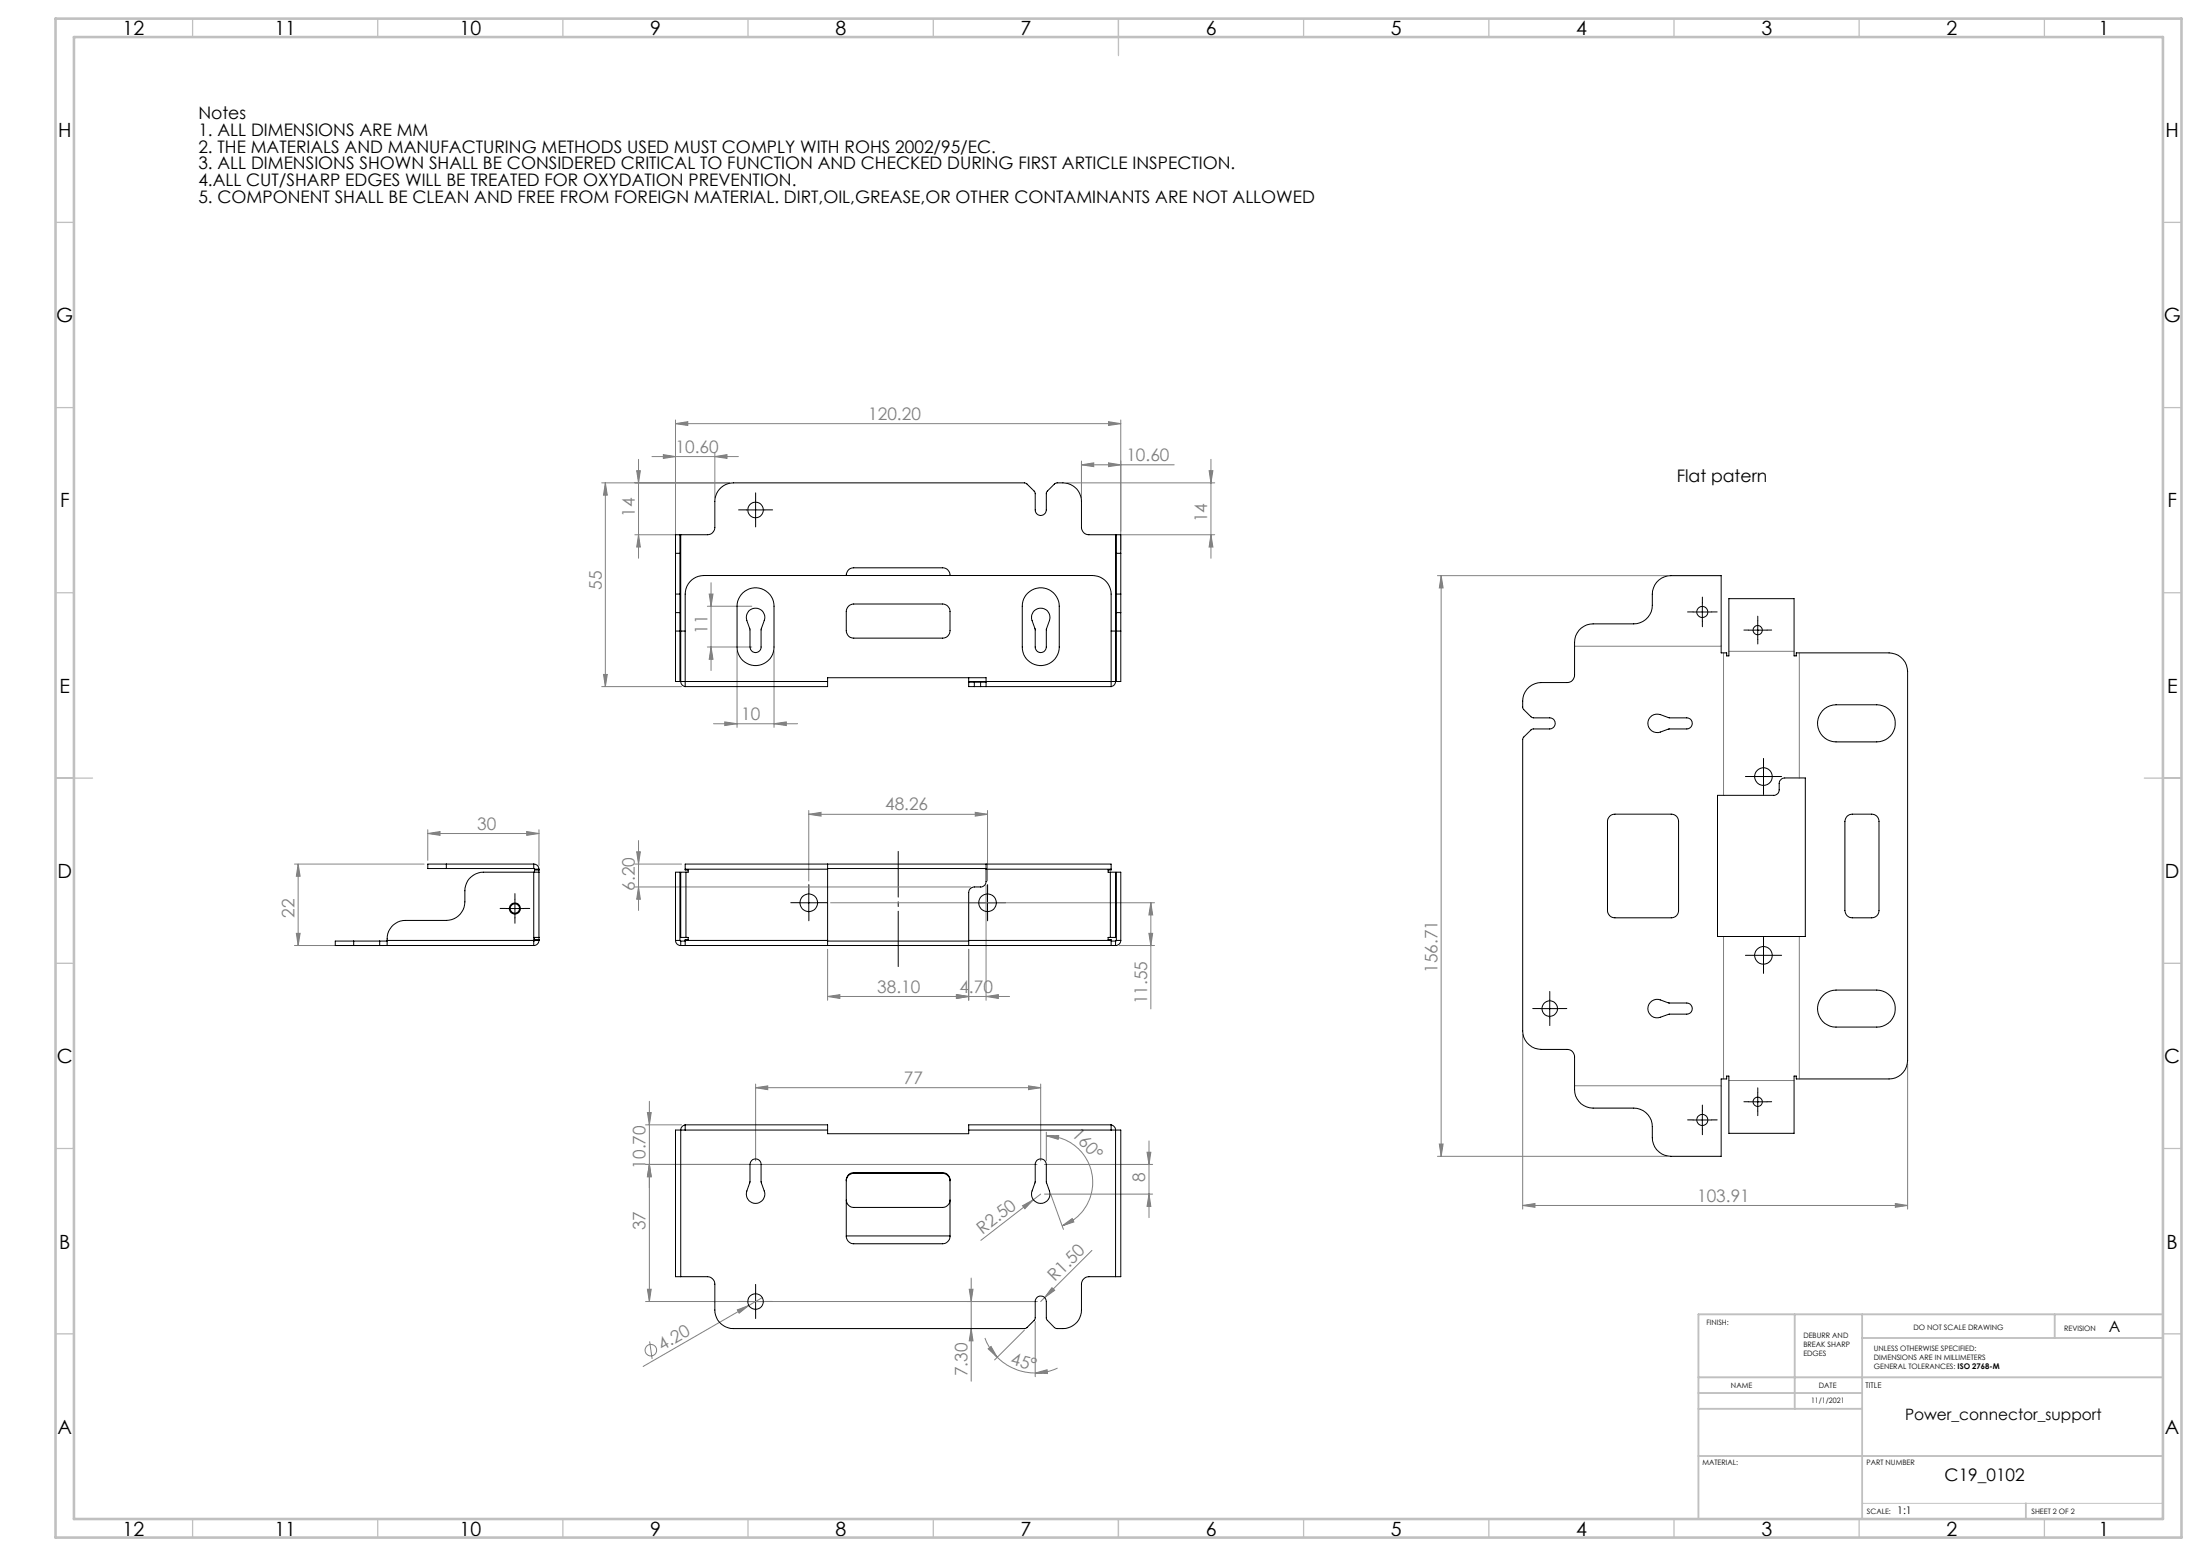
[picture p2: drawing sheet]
<svg xmlns="http://www.w3.org/2000/svg" width="594mm" height="420mm" viewBox="0 0 594 420" stroke-linecap="round" stroke-linejoin="round" font-family="sans-serif">
<g fill="none" stroke="#808080" stroke-width=".27">
<path d="M182.4 114.4l3.3-.6v1zM182.4 113.4v35M182.4 114.4h120.2M299.3 113.8l3.3 .6-3.3 .4zM302.6 113.4v35M162.5 130.3h34.5M163.4 130.3v55M163.4 130.3l.6 3.3h-1.1zM171.9 127.1h1l-.5 3.2zM172.4 124v26.7M176 123.2h23.4M179.1 122.7l3.3 .5-3.3 .5z"/>
<path d="M193 123.2l3.3-.5v1zM193 122.2v12.2M288 130.3h40M292 125.5l3.3-.6v1.1zM292 124.4v10M292 125.5h25M299.3 124.9l3.3 .6-3.3 .5zM326.5 127.1h1l-.5 3.2zM327 124v26.7M171.4 144.3h11.2M172.4 144.3l.5 3.4h-1zM192 157.3v23.7"/>
<path d="M302.4 144.3h25.6M327 144.3l.5 3.4h-1zM388.1 155.4h62M389.1 155.4l.5 3.3h-1zM389.1 155.4v156.7M191 174.6h12M191 163.6h12M191.5 160.4h1l-.5 3.2zM192 174.6l.5 3.4h-1zM199 175.7v20.6M209 175.7v20.6M425.1 174.4h39.6"/>
<path d="M465.3 176.2v38.5M466.8 175.8h17.6M485.8 176.2v33.8M162.5 185.3h21.5M162.9 182.1h1.1l-.6 3.2zM192.7 195.4h22.6M195.7 194.9l3.3 .5-3.3 .4zM209 195.4l3.3-.5v.9zM218.4 219.8l3.3-.5v1zM218.4 218.8v19M218.4 219.8h48.2M263.3 219.3l3.3 .5-3.3 .5z"/>
<path d="M266.6 218.8v19M79.5 233.2h35M80.5 233.2l.5 3.3h-1zM80.5 233.2v22M115.5 225l3.3-.5v1zM115.5 224v8.2M115.5 225h30M142.2 224.5l3.3 .5-3.3 .5zM145.5 224v9.6M171.4 239.4h90.6M171.4 233.2h12.6M171.9 229.9h1l-.5 3.3z"/>
<path d="M172.4 226.9v18.9M172.4 239.4l.5 3.3h-1zM266.2 238.9v31.1M79.5 255.2h24M80 251.9h1l-.5 3.3zM223.4 256.2v13.8M224.3 243.7h87.4M261.5 256.2v13.8M302.2 255.2h9.5M310.2 251.9h1l-.5 3.3zM310.7 243.7l.5 3.3h-1zM310.7 243.7v28.6"/>
<path d="M465.3 252.8v38.4M485.8 252.8v38.4M223.4 269l3.4-.5v1zM223.4 269h49.2M258.2 268.5l3.3 .5-3.3 .5zM266.2 269l3.4-.5v1zM411.1 279.2v47.2M175.3 297.3v54M204 293.6l3.3-.5v1zM204 292.6v20.7M204 293.6h77M277.7 293.1l3.3 .5-3.3 .5z"/>
<path d="M281 292.6v20.7M425.1 293.1h39.6M466.8 291.7h17.6M515.1 287.2v39.2M174.3 314.3h105.7M174.3 303.6h9.7M174.8 300.3h1l-.5 3.3zM175.3 314.3l.5 3.3h-1zM282 314.3h29.2M282.5 305.6v7.7M282.5 306.6l3.4-.1-.2 1zM282.5 306.6a12.5 12.5 0 0 1 12.3 10.3 12.5 12.5 0 0 1-8 14"/>
<path d="M309.7 311h1l-.5 3.3zM310.2 308v20.7M388.1 312.1h62M388.6 308.8h1l-.5 3.3zM276.1 325.5l2.9-1.7-2.3 2.5zM279 323.8l-14.2 11M281 322.3l-2 1.5M282 322.3h29.2M283.7 322.4l3.4 9.4M286.8 330.9l2.7-2 .4 .9zM294.8 337.5l-13.8 13.8M310.2 322.3l.5 3.3h-1z"/>
<path d="M411.1 325.4l3.3-.5v1zM411.1 325.4h104M511.7 324.9l3.4 .5-3.4 .5zM174.3 351.3h105.7M174.8 348h1l-.5 3.3zM199.1 353.6l3.1-1.2-2.6 2.1zM202.2 352.4l-28.6 16.4M205.8 350.3l-3.6 2.1M261.7 348h1l-.5 3.3zM262.2 358.6l.5 3.3h-1zM262.2 345v27.8M276.6 359l-8.1 8.1"/>
<path d="M279.5 356.7v14.9M284 347.6l.8 .7-2.8 2zM175.4 362.1l.7 4.7M265.9 361.2l1.3 2.5 2 2.6M266.8 364.1l.8-.7 1.6 2.9zM269.2 366.3a14.8 14.8 0 0 0 10.3 4.3M279.5 370.6l3.2-.9 .1 1.1zM285.5 369.3l-2.6 .9-3.4 .4"/>
<circle cx="175.7" cy="364.4" r="1.56"/>
</g>
<g fill="none" stroke="#000" stroke-width=".27" stroke-dasharray="30.5 1.3 1.3 1.3">
<path d="M201.5 137.6h-2.1M204 135.1v-2.1M206.5 137.6h2.1M204 140.1v2.1M457.1 165.2h-1.5M459.6 162.7v-1.5M459.6 167.7v1.5M462.1 165.2h1.5M472.1 170.1h-1.3M474.6 167.6v-1.3M474.6 172.6v1.2M477.1 170.1h1.2"/>
<path d="M473.6 209.6h-2.3M476.1 207.1v-2.4M476.1 212.1v2.4M478.6 209.6h2.4M136.5 245.2h-1.5M139 242.7v-1.5M139 247.7v1.5M141.5 245.2h1.5M215.9 243.7h-2.4M218.4 241.2v-2.4M218.4 246.2v2.3M220.9 243.7h2.4"/>
<path d="M264.1 243.7h-2.3M266.6 241.2v-2.4M266.6 246.2v2.3M269.1 243.7h2.4M473.6 257.9h-2.3M476.1 255.4v-2.4M478.6 257.9h2.4M415.9 272.2h-2.1M418.4 269.7v-2.1M418.4 274.7v2.1M420.9 272.2h2.1M476.1 260.4v2.3"/>
<path d="M459.6 299.8v-1.5M472.1 297.4h-1.3M474.6 294.9v-1.3M474.6 299.9v1.2M477.1 297.4h1.2M457.1 302.3h-1.5M459.6 304.8v1.5M462.1 302.3h1.5M201.5 351.3h-2.1M204 348.8v-2.1M204 353.8v2.1M206.5 351.3h2.1"/>
</g>
<path d="M242.5 260.9v-31.1" fill="none" stroke="#000" stroke-width=".27" stroke-dasharray="30.5 1.3 1.3 1.3" stroke-dashoffset="15.5"/>
<g fill="none" stroke="#000" stroke-width=".27">
<path d="M201.5 137.6h5M204 135.1v5M457.1 165.2h5M459.6 162.7v5M472.1 170.1h5M474.6 167.6v5M473.6 209.6h5M476.1 207.1v5M136.5 245.2h5M139 242.7v5M215.9 243.7h5M218.4 241.2v5"/>
<path d="M264.1 243.7h5M266.6 241.2v5M473.6 257.9h5M476.1 255.4v5M415.9 272.3h5M418.4 269.8v5M459.6 299.8v5M472.1 297.4h5M474.6 294.9v5M457.1 302.3h5M201.5 351.3h5M204 348.8v5"/>
</g>
<path d="M502.8 405.8h81.2" fill="none" stroke="#c0c0c0" stroke-width=".27"/>
<g fill="none" stroke="#c0c0c0" stroke-width=".35">
<path d="M52 5v5M102 5v5M152 5v5M202 5v5M252 5v5M302 5v10M352 5v5M402 5v5M452 5v5M502 5v5M552 5v5M15 60h5"/>
<path d="M584 60h5M15 110h5M584 110h5M15 160h5M584 160h5M15 210h10M579 210h10M15 260h5M584 260h5M15 310h5M584 310h5M15 360h5"/>
<path d="M584 360h5M52 410v5M102 410v5M152 410v5M202 410v5M252 410v5M302 410v5M352 410v5M402 410v5M452 410v5M502 410v5M552 410v5"/>
</g>
<path d="M484.6 354.8v25.5M502.8 354.8v55.2M554.8 354.8v6.4M584 354.8h-125.4v55.2M458.6 371.8h125.4M458.6 376h44.2M502.8 361.2h81.2M458.6 380.3h44.2M458.6 393h125.4M547 405.8v4.2" fill="none" stroke="#c0c0c0" stroke-width=".5"/>
<path d="M15 5h574v410h-574zM20 10h564v400h-564z" fill="none" stroke="#c0c0c0" stroke-width=".7"/>
<g fill="#808080">
<path d="M199.1 353.6l3.1-1.2-2.6 2.1z"/>
<path d="M276.1 325.5l2.9-1.7-2.3 2.5z"/>
<path d="M284 347.6l.8 .7-2.8 2z"/>
<path d="M286.8 330.9l2.7-2 .4 .9zM282.5 306.6l3.4-.1-.2 1z"/>
<path d="M218.4 219.8l3.3-.5v1zM263.3 219.3l3.3 .5-3.3 .5zM204 293.6l3.3-.5v1zM277.7 293.1l3.3 .5-3.3 .5zM115.5 225l3.3-.5v1zM142.2 224.5l3.3 .5-3.3 .5zM195.7 194.9l3.3 .5-3.3 .4zM209 195.4l3.3-.5v.9zM411.1 325.4l3.3-.5v1zM511.7 324.9l3.4 .5-3.4 .5z"/>
<path d="M258.2 268.5l3.3 .5-3.3 .5zM266.2 269l3.4-.5v1z"/>
<path d="M182.4 114.4l3.3-.6v1zM299.3 113.8l3.3 .6-3.3 .4z"/>
<path d="M292 125.5l3.3-.6v1.1zM299.3 124.9l3.3 .6-3.3 .5z"/>
<path d="M258.2 268.5l3.3 .5-3.3 .5zM223.4 269l3.4-.5v1z"/>
<path d="M172.4 239.4l.5 3.3h-1zM171.9 229.9h1l-.5 3.3zM175.3 314.3l.5 3.3h-1zM174.8 300.3h1l-.5 3.3zM310.2 322.3l.5 3.3h-1zM309.7 311h1l-.5 3.3zM80 251.9h1l-.5 3.3zM80.5 233.2l.5 3.3h-1zM162.9 182.1h1.1l-.6 3.2zM163.4 130.3l.6 3.3h-1.1zM172.4 144.3l.5 3.4h-1zM171.9 127.1h1l-.5 3.2zM192 174.6l.5 3.4h-1zM191.5 160.4h1l-.5 3.2zM388.6 308.8h1l-.5 3.3zM389.1 155.4l.5 3.3h-1z"/>
<path d="M310.7 243.7l.5 3.3h-1zM310.2 251.9h1l-.5 3.3zM175.3 314.3l.5 3.3h-1zM174.8 348h1l-.5 3.3zM261.7 348h1l-.5 3.3zM262.2 358.6l.5 3.3h-1zM326.5 127.1h1l-.5 3.2zM327 144.3l.5 3.4h-1z"/>
<path d="M266.8 364.1l.8-.7 1.6 2.9zM279.5 370.6l3.2-.9 .1 1.1z"/>
<path d="M179.1 122.7l3.3 .5-3.3 .5zM193 123.2l3.3-.5v1z"/>
</g>
<g fill="none" stroke="#000" stroke-width=".27">
<path d="M182.4 149.3v11.1M182.4 149.3h1.2M183.6 144.3h-1.2v5M183.6 144.3v5M183.6 144.3h.2M183.6 149.3v11.1M183.8 144.3h7.2a1.99 1.99 0 0 0 2-1.9v-7.1a5 5 0 0 1 5-5h78.6l.5 .2 2.3 2.4 .1 4.7a1.5 1.5 0 0 0 1.5 1.6 1.5 1.5 0 0 0 1.5-1.6v-4.5l2.2-2.4 .5-.3a5.5 5.5 0 0 1 6.8 4.2v7.8a1.99 1.99 0 0 0 2 1.9h7.2M183.8 144.3v39.7M228.5 155.3a2.03 2.03 0 0 1 2-2h24a1.99 1.99 0 0 1 2 2M301.2 144.3h.2M301.2 144.3v39.7M301.4 144.3h1.2v5"/>
<path d="M301.4 144.3v5M301.4 149.3v11.1M301.4 149.3h1.2M302.6 149.3v11.1M182.4 165.4v4.9M182.4 160.4v5M182.4 170.3v13.7h1.2M182.4 170.3h1.2M182.4 165.4h1.2M182.4 160.4h1.2M183.6 165.4v4.9M183.6 160.4v5"/>
<path d="M183.6 170.3v13.7M183.8 170.3h1.2M200.6 160a5 5 0 0 1 5.4-.9 5 5 0 0 1 3 4.5v11a5 5 0 0 1-5 5.1 5 5 0 0 1-5-5.1v-11.6l.4-1.3zM202.2 164.8a2.51 2.51 0 0 1 3.2-.2 2.51 2.51 0 0 1 .9 2.9l-.8 2.4v4.7a1.5 1.5 0 0 1-1.5 1.6 1.5 1.5 0 0 1-1.5-1.6l-.1-4.9a5.3 5.3 0 0 1-.8-3.6zM229.1 163.6l.6-.4 .8-.2h24a2.05 2.05 0 0 1 2 2v5.2a1.99 1.99 0 0 1-2 2h-24a1.99 1.99 0 0 1-2-2v-5.5zM277.1 160.5a5 5 0 0 1 5.6-1.6 5 5 0 0 1 3.3 4.7v11a5 5 0 0 1-5 5.1 5 5 0 0 1-5-5.1v-11.6l.4-1.3zM279.3 164.8a2.51 2.51 0 0 1 3.1-.2 2.51 2.51 0 0 1 1 2.9l-.9 2.3v4.8a1.5 1.5 0 0 1-1.5 1.6 1.5 1.5 0 0 1-1.5-1.6l-.1-4.9a5.1 5.1 0 0 1-.8-3.6zM300 170.3h1.2M301.4 165.4v4.9M301.4 160.4v5M301.4 170.3v13.7M301.4 170.3h1.2"/>
<path d="M301.4 165.4h1.2M301.4 160.4h1.2M302.6 165.4v4.9M302.6 160.4v5M302.6 170.3v13.7h-1.2M426.9 169.6a4.8 4.8 0 0 1 3.2-1.2h11a5 5 0 0 0 5-5 7.7 7.7 0 0 1 1.2-6.2 5 5 0 0 1 3.8-1.8h13.6v20.8h1.5v.8h.6v-15.4h17.6v15.4h.6v-.8h25a5.1 5.1 0 0 1 5.1 5v105.1a5 5 0 0 1-5.1 4.9h-25v-.7h-.6v15.4h-17.6v-15.4h-.6v.7h-1.5v20.9h-13.6a5.1 5.1 0 0 1-5-5 7.7 7.7 0 0 0-1.1-6.2 5 5 0 0 0-3.9-1.8h-11a5 5 0 0 1-5-5v-8.9a1.99 1.99 0 0 0-2-1.9h-7a5.1 5.1 0 0 1-5-5v-78.8l.2-.5 2.4-2.2h4.7a1.5 1.5 0 0 0 1.5-1.5 1.5 1.5 0 0 0-1.5-1.5l-4.7-.1-2.5-2.6a5.5 5.5 0 0 1 4.1-6.8l7.8-.1a1.99 1.99 0 0 0 2-1.9v-8.9a4.9 4.9 0 0 1 1.8-3.8zM183.6 184h.2M183.8 184a1.41 1.41 0 0 0 1.2 1.3M183.8 184h39.6M185 185.3v-24.9a5 5 0 0 1 5-5.1h105a5 5 0 0 1 5 5.1v24.9M223.4 184v1.3h-38.4M223.4 184v-1.1h42.8v2.4"/>
<path d="M261.5 184.1v1.2h1.6M261.5 184.1h1.6M261.5 184v.1M261.5 182.9v1.1M261.5 184h39.7M263.1 185.3h1.7M263.1 184.1v1.2M263.1 184.1h1.7M264.8 185.3h1.4M264.8 184.1h1.4M264.8 184.1v1.2M266.2 185.3h33.8"/>
<path d="M301.2 184a1.41 1.41 0 0 1-1.2 1.3M301.2 184h.2M445.6 193.6a2.51 2.51 0 0 1 2.7-.7l2.4 .9h4.7a1.5 1.5 0 0 1 1.5 1.5 1.5 1.5 0 0 1-1.5 1.5h-4.9a4.4 4.4 0 0 1-4 .8 2.49 2.49 0 0 1-.9-4zM492.1 191.9a5 5 0 0 1 3.6-1.7h11a5 5 0 0 1 5 5 5 5 0 0 1-5 5.1h-11a5 5 0 0 1-4.5-3.1 5 5 0 0 1 .9-5.3zM463.7 214.7h15.2a1.45 1.45 0 0 0 1.5-1.5v-1.7a1.57 1.57 0 0 1 1.5-1.5h5.5v42.8h-23.7zM120.5 233.2h-5v1.2h5M120.5 233.2h23.6M120.5 234.4h23.6M120.5 233.2v1.2M144.1 235.4h-13.6a5 5 0 0 0-5 5 10.1 10.1 0 0 1-.4 5.1 5 5 0 0 1-4.6 2.9h-11a4.9 4.9 0 0 0-5 5.4M144.1 235.4h1.4M144.1 233.2a1.39 1.39 0 0 1 1.4 1.4"/>
<path d="M144.1 234.4l.2 .2M144.1 233.2v1.2M144.1 235.4v18.4M144.3 234.6h1.2M144.3 234.8h1.2M144.3 234.6v.8M145.5 234.6v19.2M185 234.6v-1.4h115v1.4M185 234.6h38.4M185 234.6v.2h.8v.6h-.6M185.2 235.4h-1.4v17.6h1.4M185.2 235.4v17.6"/>
<path d="M223.4 233.2v1.4M223.4 234.6v19.2M223.4 234.4h42.8M266.2 234.6v3.3a1.45 1.45 0 0 1-1.4 1.5h-1.7a1.51 1.51 0 0 0-1.6 1.5v12.9M266.2 233.2v1.4M266.2 234.6h33.8M299.8 235.4h1.4v17.6h-1.4M299.8 235.4v17.6M300 234.6v.2h-.8v.6h.6M434.6 220.3l.7-.4 .7-.1h15.2a1.93 1.93 0 0 1 2 1.9v24.1a1.93 1.93 0 0 1-2 1.9h-15.2a1.99 1.99 0 0 1-2-1.9v-24.1l.2-.7zM498.7 220.3l.7-.4 .7-.1h5.3a1.93 1.93 0 0 1 1.9 1.9v24.1a1.93 1.93 0 0 1-1.9 1.9h-5.3a1.99 1.99 0 0 1-2-1.9v-24.1zM95.5 254h-5v1.2h5"/>
<path d="M95.5 255.2h7M95.5 254h7M95.5 254v1.2M102.5 254h2M102.5 255.2h2M102.5 254v1.2M104.5 253.8v1.4M104.5 253.8h39.6M104.5 255.2h39.6M144.1 253.8v1.4M144.1 253h1.4M144.3 253.8l-.2 .2"/>
<path d="M144.3 253.8h1.2M144.3 253.6h1.2M144.3 253v.8M145.5 253.8a1.39 1.39 0 0 1-1.4 1.4M182.4 253.8a1.39 1.39 0 0 0 1.4 1.4M182.4 253.8h1.2M182.4 253.8v-18.4h1.2v18.4M183.6 253.8l.2 .2M183.8 254v1.2M183.8 255.2h117.4M183.8 254h1.2M185 253.8v1.4"/>
<path d="M185 253.8h38.4M185.2 253h.6v.6h-.8v.2M223.4 253.8v1.4M223.4 254h38.1M261.5 253.8v1.4M261.5 253.8h38.5M299.8 253h-.6v.6h.8v.2M300 253.8v1.4M300 254h1.2M301.2 254v1.2M301.4 253.8l-.2 .2M301.4 253.8h1.2"/>
<path d="M301.4 253.8v-18.4h1.2v18.4M302.6 253.8a1.39 1.39 0 0 1-1.4 1.4M445.6 270.6a2.51 2.51 0 0 1 2.7-.7l2.3 .8h4.8a1.5 1.5 0 0 1 1.5 1.5 1.5 1.5 0 0 1-1.5 1.5l-4.9 .1a4.7 4.7 0 0 1-4 .8 2.49 2.49 0 0 1-.9-4zM492.1 268.9a5 5 0 0 1 3.6-1.7h11a5 5 0 0 1 5 5 5 5 0 0 1-5 5h-11a5 5 0 0 1-4.5-3 5 5 0 0 1 .9-5.3zM183.8 305h-1.4v39.6h1.4M183.8 305v39.6M183.8 305h39.6M185 303.6v1.4M185 303.6h38.4v1.4M185 303.6a1.5 1.5 0 0 0-1.2 1.4M203 313.2a1.48 1.48 0 0 1 1.6-.3 1.48 1.48 0 0 1 .9 1.4l.1 5a5.1 5.1 0 0 1 .8 3.6 2.51 2.51 0 0 1-3.1 1.8 2.51 2.51 0 0 1-1.7-3.2l.9-2.3v-4.9zM223.4 305v1h38.1v-1"/>
<path d="M228.5 318.7a2.05 2.05 0 0 1 2-2h24a2.05 2.05 0 0 1 2 2M229.1 317.1l.6-.4 .8-.2h24a1.99 1.99 0 0 1 2 2v15.2a2.05 2.05 0 0 1-2 2h-24a2.05 2.05 0 0 1-2-2v-15.2zM261.5 305h39.7M279.9 313.2a1.51 1.51 0 0 1 1.7-.3 1.51 1.51 0 0 1 .9 1.4l.1 5a5.3 5.3 0 0 1 .8 3.6 2.49 2.49 0 0 1-3.1 1.8 2.49 2.49 0 0 1-1.6-3.2l.8-2.4v-4.8zM300 303.6h-38.5v1.4M300 303.6v1.4M300 303.6a1.5 1.5 0 0 1 1.2 1.4M301.2 305h1.4v39.6h-1.4M301.2 305v39.6M228.5 323.9a2.05 2.05 0 0 0 2 2h24a2.05 2.05 0 0 0 2-2M228.5 333.6h28M183.8 344.6h7.2a2.05 2.05 0 0 1 2 2v7a5 5 0 0 0 5 5h78.7l.5-.2 2.3-2.4v-4.7a1.5 1.5 0 0 1 1.5-1.5 1.5 1.5 0 0 1 1.5 1.5v4.7l2.2 2.3 .5 .3a5.5 5.5 0 0 0 6.8-4.3v-7.7a2.05 2.05 0 0 1 2-2h7.2"/>
<circle cx="204" cy="137.7" r="2.1"/>
<circle cx="459.6" cy="165.2" r="1.49"/>
<circle cx="474.6" cy="170.1" r="1.24"/>
<circle cx="476.1" cy="209.6" r="2.38"/>
<circle cx="139" cy="245.2" r="1.26"/>
<circle cx="139" cy="245.2" r="1.49"/>
<circle cx="218.4" cy="243.7" r="2.38"/>
<circle cx="266.6" cy="243.7" r="2.38"/>
<circle cx="476.1" cy="257.9" r="2.38"/>
<circle cx="418.4" cy="272.3" r="2.1"/>
<circle cx="474.6" cy="297.4" r="1.25"/>
<circle cx="459.6" cy="302.3" r="1.51"/>
<circle cx="204" cy="351.3" r="2.1"/>
</g>
<g font-size="5.3">
<text x="33.1" y="9.5">12</text>
<text x="74.1" y="9.5">11</text>
<text x="124.1" y="9.5">10</text>
<text x="175.6" y="9.5">9</text>
<text x="225.6" y="9.5">8</text>
<text x="275.6" y="9.5">7</text>
<text x="325.6" y="9.5">6</text>
<text x="375.6" y="9.5">5</text>
<text x="425.6" y="9.5">4</text>
<text x="475.6" y="9.5">3</text>
<text x="525.6" y="9.5">2</text>
<text x="566.6" y="9.5">1</text>
<text x="15.7" y="37">H</text>
<text x="584.7" y="37">H</text>
<text x="15.2" y="87">G</text>
<text x="584.2" y="87">G</text>
<text x="16.2" y="137">F</text>
<text x="585.2" y="137">F</text>
<text x="16.1" y="187">E</text>
<text x="585.1" y="187">E</text>
<text x="15.5" y="237">D</text>
<text x="584.5" y="237">D</text>
<text x="15.4" y="287">C</text>
<text x="584.4" y="287">C</text>
<text x="16" y="337.1">B</text>
<text x="585" y="337.1">B</text>
<text x="15.5" y="387">A</text>
<text x="584.5" y="387">A</text>
<text x="33.1" y="414.5">12</text>
<text x="74.1" y="414.5">11</text>
<text x="124.1" y="414.5">10</text>
<text x="175.6" y="414.5">9</text>
<text x="225.6" y="414.5">8</text>
<text x="275.6" y="414.5">7</text>
<text x="325.6" y="414.5">6</text>
<text x="375.6" y="414.5">5</text>
<text x="425.6" y="414.5">4</text>
<text x="475.6" y="414.5">3</text>
<text x="525.6" y="414.5">2</text>
<text x="566.6" y="414.5">1</text>
</g>
<g font-size="4.7">
<text x="53.6" y="32.2">Notes</text>
<text x="53.6" y="36.7">1. ALL DIMENSIONS ARE MM</text>
<text x="53.6" y="41.2">2. THE MATERIALS AND MANUFACTURING METHODS USED MUST COMPLY WITH ROHS 2002/95/EC.</text>
<text x="53.6" y="45.7">3. ALL DIMENSIONS SHOWN SHALL BE CONSIDERED CRITICAL TO FUNCTION AND CHECKED DURING FIRST ARTICLE INSPECTION.</text>
<text x="53.6" y="50.3">4.ALL CUT/SHARP EDGES WILL BE TREATED FOR OXYDATION PREVENTION.</text>
<text x="53.6" y="54.8">5. COMPONENT SHALL BE CLEAN AND FREE FROM FOREIGN MATERIAL. DIRT,OIL,GREASE,OR OTHER CONTAMINANTS ARE NOT ALLOWED</text>
<text x="452.7" y="130.2">Flat patern</text>
<text x="525.1" y="399.7">C19_0102</text>
</g>
<g font-size="4.7" fill="#808080">
<text x="234.4" y="113.3">120.20</text>
<text x="182.4" y="122.2">10.60</text>
<text x="304.1" y="124.4">10.60</text>
<text x="171.4" y="139.6" transform="rotate(-90 171.4 139.6)">14</text>
<text x="326" y="141" transform="rotate(-90 326 141)">14</text>
<text x="162.5" y="159.2" transform="rotate(-90 162.5 159.2)">55</text>
<text x="191" y="171" transform="rotate(-90 191 171)">11</text>
<text x="200.1" y="194.3">10</text>
<text x="239" y="218.8">48.26</text>
<text x="128.9" y="223.9">30</text>
<text x="171.4" y="240.5" transform="rotate(-90 171.4 240.5)">6.20</text>
<text x="79.5" y="247.7" transform="rotate(-90 79.5 247.7)">22</text>
<text x="388.1" y="262.6" transform="rotate(-90 388.1 262.6)">156.71</text>
<text x="236.9" y="268">38.10</text>
<text x="259" y="268">4.70</text>
<text x="309.7" y="271" transform="rotate(-90 309.7 271)">11.55</text>
<text x="244" y="292.6">77</text>
<text x="289.2" y="306.4" transform="rotate(47 289.2 306.4)">160°</text>
<text x="174.3" y="315.4" transform="rotate(-90 174.3 315.4)">10.70</text>
<text x="309.2" y="318.9" transform="rotate(-90 309.2 318.9)">8</text>
<text x="458.2" y="324.3">103.91</text>
<text x="174.3" y="332.1" transform="rotate(-90 174.3 332.1)">37</text>
<text x="265.3" y="333.2" transform="rotate(-38 265.3 333.2)">R2.50</text>
<text x="284.8" y="346.1" transform="rotate(-45 284.8 346.1)">R1.50</text>
<text x="178.8" y="364.6" transform="rotate(-30 178.8 364.6)">4.20</text>
<text x="261.2" y="371.5" transform="rotate(-90 261.2 371.5)">7.30</text>
<text x="272.6" y="368.2" transform="rotate(15 272.6 368.2)">45°</text>
</g>
<g font-size="4.2">
<text x="569.3" y="359.6">A</text>
<text x="514.4" y="383.4">Power_connector_support</text>
</g>
<text font-size="2.8" x="512.3" y="408.6">1:1</text>
<text font-size="2.1" x="503.7" y="374.6">TITLE</text>
<g font-size="2">
<text x="460.8" y="357.6">FINISH:</text>
<text x="516.6" y="359">DO NOT SCALE DRAWING</text>
<text x="557.3" y="359.2">REVISION</text>
<text x="486.9" y="361.1">DEBURR AND</text>
<text x="486.9" y="363.6">BREAK SHARP</text>
<text x="506" y="364.6">UNLESS OTHERWISE SPECIFIED:</text>
<text x="486.9" y="366.1">EDGES</text>
<text x="506" y="367.1">DIMENSIONS ARE IN MILLIMETERS</text>
<text x="506" y="369.6">GENERAL TOLERANCES: ISO 2768-M</text>
<text x="467.4" y="374.6">NAME</text>
<text x="491.1" y="374.6">DATE</text>
<text x="489" y="378.6">11/1/2021</text>
<text x="459.6" y="395.5">MATERIAL:</text>
<text x="504" y="395.5">PART NUMBER</text>
<text x="504.1" y="408.6">SCALE:</text>
<text x="548.5" y="408.6">SHEET 2 OF 2</text>
</g>
</svg>
